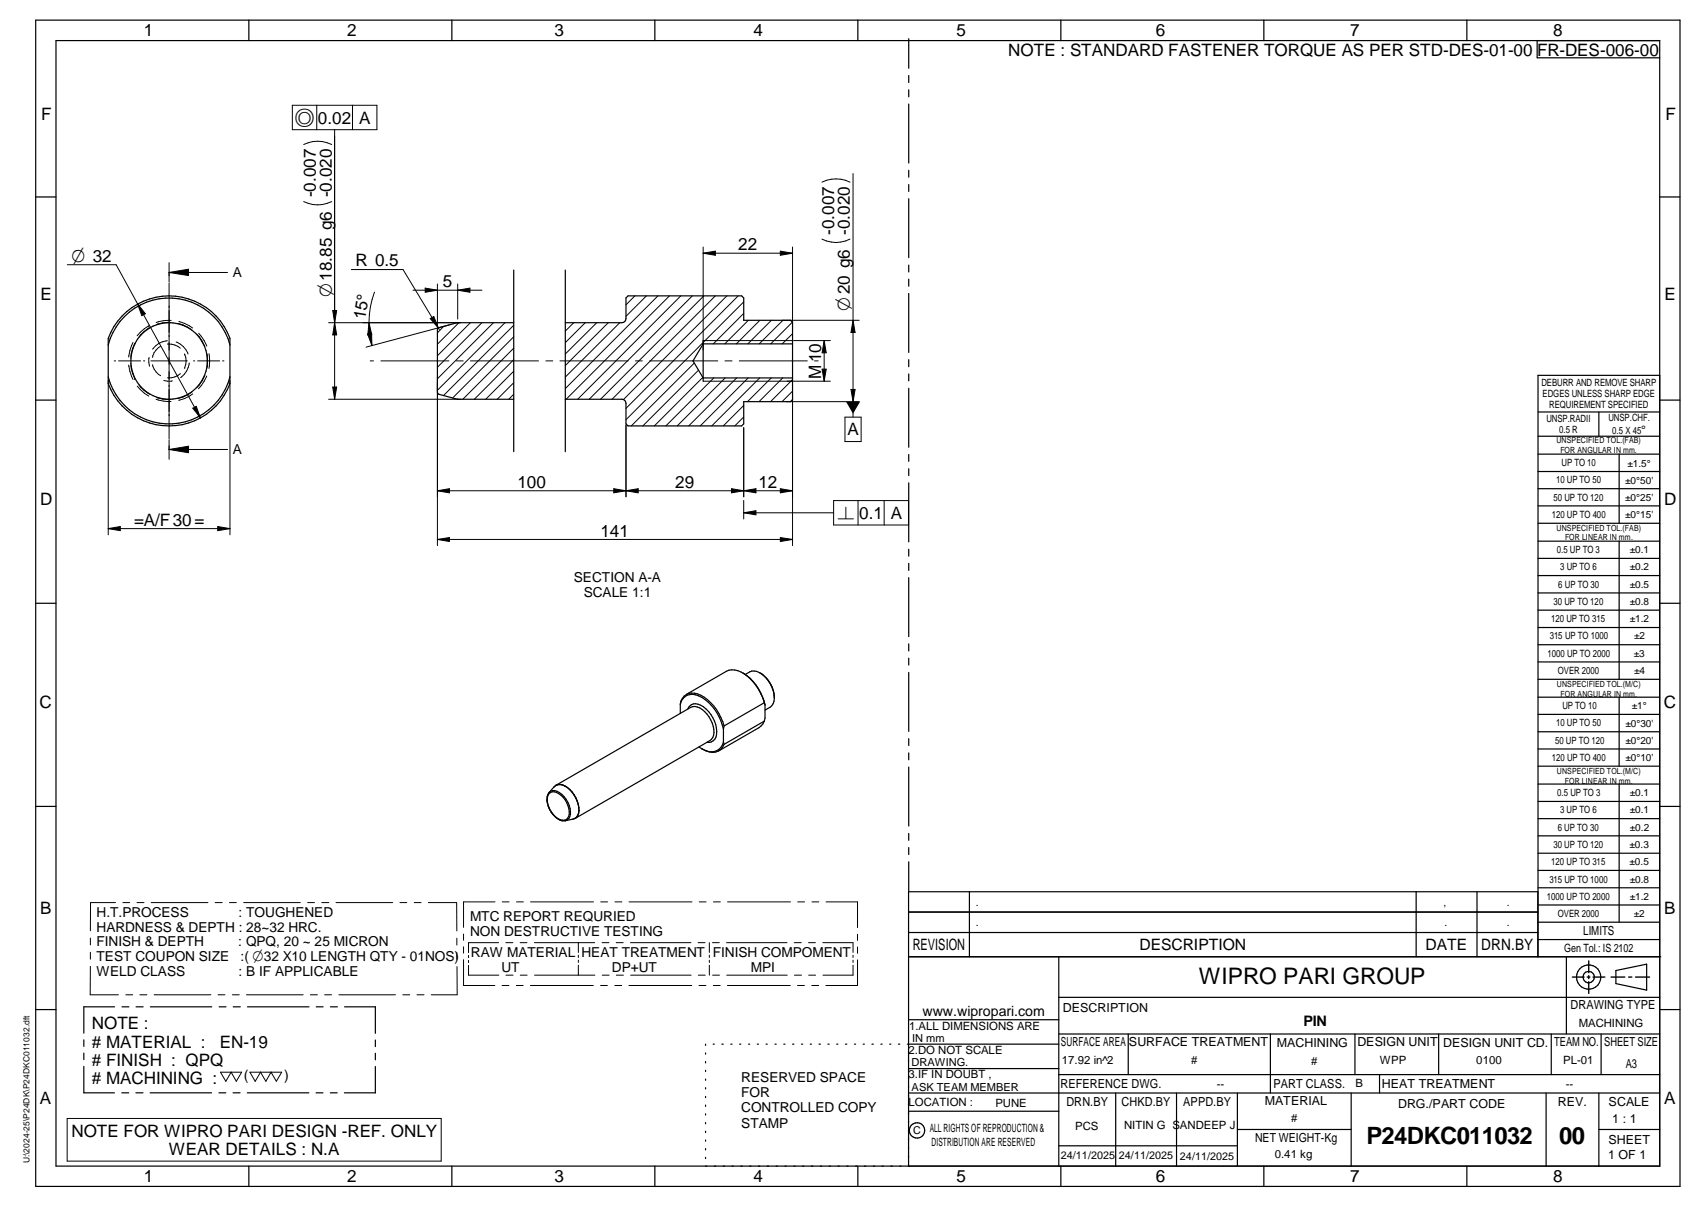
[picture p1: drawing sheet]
<svg xmlns="http://www.w3.org/2000/svg" width="420mm" height="297mm" viewBox="0 0 420 297" stroke-linecap="round" stroke-linejoin="round" font-family="sans-serif">
<g fill="none" stroke="#000" stroke-width=".3">
<path d="M8.8 5h405v287h-405zM13.8 10h395v277h-395zM61.3 5v5M111.3 5v5M161.3 5v5M211.3 5v5M223.8 9.5v7.3M223.8 18.6v1.7M261.3 5v5M311.3 5v5M361.3 5v5M378.6 10v4.2h30.2"/>
<path d="M223.8 22.1v1.7M223.8 25.6v14.5M8.8 48.5h5M223.8 41.9v1.7M223.8 45.4v1.7M223.8 48.9v14.5M408.8 48.5h5M126.5 79.4h-13.9l-4.5 1.2-.4 .5 .1 15.7 .3 .2 4.5 1.3h13.9M126.5 66.5v44.7M139.2 66.5v44.7M139.2 79.4h14a1.01 1.01 0 0 0 1-1v-5.1l.5-.5h28l.5 .5v5.5h11.5l.5 .5v19l-.5 .5h-11.5v5.5l-.5 .5h-28l-.5-.5v-5a1.01 1.01 0 0 0-1-1h-14M223.8 65.2v1.7"/>
<path d="M223.8 68.7v1.7M223.8 72.2v14.5M8.8 98.5h5M26.7 84.9a15.5 15.5 0 0 1 14.9-11.6 15.5 15.5 0 0 1 15 11.6M26.7 84.9v-1.6a16 16 0 0 1 14.9-10.5 16 16 0 0 1 15 10.5v9.5M26.7 84.9v9.5a16 16 0 0 0 14.9 10.4 16 16 0 0 0 15-10.4v-1.6M26.7 92.8a15.5 15.5 0 0 0 14.9 11.5 15.5 15.5 0 0 0 15-11.5M173.2 83.8v10M195.2 84.6h-22l-2.5 4.2 2.5 4.2h22M223.8 88.5v1.8M223.8 92v1.7M223.8 95.5v14.6"/>
<path d="M408.8 92.4h-30v143.1M408.8 98.5h5M223.8 111.8v1.7M223.8 115.4v1.7M223.8 118.8v14.5M378.8 101.4h30M378.8 107.4h30M378.8 111.8h30M378.8 116h30M393.8 101.4v6M398.8 111.8v17M223.8 135.2v1.7"/>
<path d="M223.8 138.6v1.8M378.8 120.3h30M378.8 124.5h30M378.8 128.8h30M378.8 133.2h30M378.8 137.4h30M398.8 133.2v34M8.8 148.5h5M223.8 142.2v14.5M223.8 158.5v1.7M378.8 141.6h30M378.8 145.9h30"/>
<path d="M378.8 150.2h30M378.8 154.4h30M378.8 158.7h30M408.8 148.5h5M167.5 173.3a2.99 2.99 0 0 1 4.5-2.1 11.7 11.7 0 0 1 6.2 8.2M167.5 173.3v2.3M169 170.9l9.9-5.7a4.7 4.7 0 0 1 5.2 1.3l.8 .7a13.5 13.5 0 0 1 3.3 5.7M169 170.9a4.6 4.6 0 0 1 5.2 1.3 12.9 12.9 0 0 1 4.1 6.4M169 170.9a3.1 3.1 0 0 0-1.5 2.4M169.4 174.5a2.1 2.1 0 0 1 3.2-.9 7.6 7.6 0 0 1 3.7 7.8 2.01 2.01 0 0 1-2.2 1.3M178.2 179.4v3.2M178.3 178.6l-.1 .8"/>
<path d="M182.9 165.6a12 12 0 0 1 5.5 7.9M183.5 166a3.2 3.2 0 0 1 4.8 .5 7.5 7.5 0 0 1 2.3 6.1 3 3 0 0 1-2.2 2.2M187.1 165.6a7.2 7.2 0 0 1 3.6 6.1M188.2 177.5l-.3 .6-1 1-9.9 5.7M188.2 172.9l.2 .6M188.2 172.9l-9.9 5.7M188.2 177.5l-9.9 5.7M188.4 173.5v3.2l-.2 .8M223.8 162v1.7M223.8 165.5v14.5M378.8 162.9h30M378.8 167.2h30"/>
<path d="M378.8 171.6h30M378.8 175.8h30M398.8 171.6v17M8.8 198.5h5M135.2 195a4.1 4.1 0 0 0 0 3.9 4.4 4.4 0 0 0 4.1 3.1M135.2 195.3a2.07 2.07 0 0 1 3 .4 5.4 5.4 0 0 1 1.8 5.3 1.66 1.66 0 0 1-2.6 .4 5.5 5.5 0 0 1-2.5-5.7zM137 193.3l-.6 .4M139.1 193.4a2.24 2.24 0 0 0-2.2-.1l33.2-19.2a3.4 3.4 0 0 1 4 1.6 6 6 0 0 1 1.4 5.8l-.6 .7-33.3 19.2M139.7 193.8a8.1 8.1 0 0 1 2.7 4.2M142.4 198a3.9 3.9 0 0 1-.1 2.7M142.4 198a6.2 6.2 0 0 0-4.5-4.9l-1 .2-1.7 1.7a2.18 2.18 0 0 1 3.2 .5 5.6 5.6 0 0 1 1.9 5.5l-.6 .8-.5 .2 2.4-.6M172.8 184.3l.2 .1"/>
<path d="M178.2 182.6a3.1 3.1 0 0 1-4.5 2.1M178.2 182.6l.1 .6M178.3 183.2a3.1 3.1 0 0 1-4.4 1.6l-1.8-1M223.8 181.8v1.7M223.8 185.3v1.7M223.8 188.8v14.5M378.8 180.1h30M378.8 184.3h30M378.8 188.6h30M378.8 193h30M378.8 197.2h30M398.8 193v33.9"/>
<path d="M408.8 198.5h5M142 201.1l-.4 .3M142.3 200.7l-.7 .7M223.8 205.1v1.7M223.8 208.6v1.7M223.8 212.1v7.2M238.7 219.5v16M348.8 219.5v16M363.8 219.5v16M378.8 201.5h30M378.8 205.7h30M378.8 210h30"/>
<path d="M378.8 214.2h30M378.8 218.5h30M223.8 235.5h185.2M223.8 229.5h154.9M223.8 224.5h154.9M260.8 235.5v51.5M378.7 235.5v-16h-154.9v67.5M378.8 222.7h30M378.8 226.9h30M378.8 231.2h30M385.8 235.5v19M398 238.8l7.5-1.5v6.4l-7.5-1.6z"/>
<path d="M8.8 248.5h5M20.6 255.9v1.6M20.6 259.2v1.6M28.2 247.8h-7.6v6.5M30 247.8h1.7M33.5 247.8h1.8M37 247.8h15.1M54 247.8h1.7M57.4 247.8h1.8M60.9 247.8h15.2M77.9 247.8h1.7M81.4 247.8h1.7"/>
<path d="M84.9 247.8h7.5v6.5M92.4 255.9v1.7M92.4 259.2v1.6M173.8 257v.3M173.8 259.1v.3M175.6 257h.3M177.8 257h.3M180 257h.3M182.1 257h.3M184.4 257h.2M186.5 257h.3M188.7 257h.3"/>
<path d="M190.9 257h.3M193 257h.3M195.2 257h.3M197.4 257h.3M199.5 257h.3M201.7 257h.3M203.9 257h.3M206.1 257h.3M208.2 257h.4M210.4 257h.3M212.6 257h.3M214.7 257h.4"/>
<path d="M216.9 257h.3M219.1 257h.3M221.3 257h.3M223.8 251h37M260.8 257h-37.3M260.8 245.4h148M260.8 254.5h148M277.9 254.5v10M312.9 254.5v14.5M333.7 254.5v10M354.3 254.5v10M382 254.5v10"/>
<path d="M394.3 254.5v10M408.8 248.5h5M20.6 262.4v6.5h7.6M30 268.9h1.7M33.5 268.9h1.7M37 268.9h15.1M53.9 268.9h1.7M57.4 268.9h1.7M60.9 268.9h15.2M77.8 268.9h1.7M81.4 268.9h1.6M92.4 262.5v6.4h-7.6"/>
<path d="M173.8 261.2v.4M173.8 263.4v.3M173.8 265.6v.3M173.8 267.7v.3M173.8 269.8v.3M173.8 271.9v.4M173.8 274.1v.3M173.8 276.3v.3M173.8 278.4v.3M223.8 263h37M223.8 273.5h37M260.8 264.5h148"/>
<path d="M274.8 269v18M289.8 269v18M304.7 278h28.1M304.7 269v18M332.8 269v18M339.8 264.5v4.5M380.8 269v18M393.8 269v18M393.8 278h15M408.8 269h-185M61.3 287v5M111.3 287v5"/>
<path d="M161.3 287v5M173.8 280.5v.3M173.8 282.7v.3M173.8 284.8v.3M211.3 287v5M260.8 282h43.9M261.3 287v5M311.3 287v5M361.3 287v5"/>
<circle cx="41.6" cy="88.8" r="9.4"/>
<circle cx="391.3" cy="240.5" r="2.99"/>
<circle cx="391.3" cy="240.5" r="1.4"/>
<circle cx="225.9" cy="278.2" r="1.89"/>
</g>
<g fill="none" stroke="#000" stroke-width=".25">
<path d="M72 25.9h20.8v6h-20.8zM74.8 35.6a7.8 7.8 0 0 1 6.9 0M78 25.9v6M82.4 31.9v66.4M86.8 25.9v6M74.8 49.6a7.8 7.8 0 0 0 6.9 0M202.4 44.8a7.8 7.8 0 0 1 6.9 0M209.3 58.8a7.5 7.5 0 0 1-6.9 0M210.1 42.7v60M16.6 65.2h12l20.7 37.6M33.9 74.8l1.9 2.4-.9 .5zM41.6 64.6v4.8"/>
<path d="M41.6 67.1h14.4M41.6 67.1l4.8-.8v1.5zM41.6 69.7v38.3M42.1 79.4a7.8 7.8 0 0 0-3.5 .5M42.2 78.9a8.5 8.5 0 0 0-3.7 .5M43.9 79.6l1.2 .4 2 1.1M44.1 79.1a9.5 9.5 0 0 1 3.3 1.6M80.9 79.4h32.5M81.9 76.4h1l-.5 3zM82.4 79.4l.5 3h-1zM86.5 66.3h12.8l8.9 14.8M90.9 79.4l.7 3h-1z"/>
<path d="M92.2 71.9a21.8 21.8 0 0 0-.6 13.1M101.7 71.4h17M104.7 70.9l3 .5-3 .5zM105.9 78.4l.9-.5 1.1 2.8zM107.7 69.9v10.3M110.6 80l-20.4 5.4M112.7 71.4l3-.5v1zM112.7 69.9v8.6M113 79.4l-5.3 5.3M115.9 79.4l-8.2 8.1M118.7 79.4l-11 11M121.5 79.4l-13.8 13.8"/>
<path d="M124.4 79.4l-16.7 16.7M141.3 79.4l-2.1 2.1M144.1 79.4l-4.9 4.9M147 79.4l-7.8 7.7M149.8 79.4l-10.6 10.6M152.6 79.4l-13.4 13.4M156.4 72.8l-2.2 2.2M159.2 72.8l-5 5.1M162 72.8l-22.8 22.8M164.9 72.8l-25.5 25.5M167.7 72.8l-25.4 25.5M170.5 72.8l-25.4 25.5"/>
<path d="M173.2 60.8v25.3M173.2 62.3l3-.5v1zM173.2 62.3h22M173.3 72.8l-25.4 25.5M176.2 72.8l-25.5 25.5M179 72.8l-25.5 25.5M181.8 72.8l-27.6 27.7M183.2 74.3l-29 29M183.2 77.1l-7.5 7.5M184.3 78.8l-5.8 5.8M187.1 78.8l-5.8 5.8M190 78.8l-5.8 5.8"/>
<path d="M192.2 61.8l3 .5-3 .5zM192.7 78.8h18.9M192.8 78.8l-5.8 5.8M195.1 79.3l-5.3 5.3M195.2 60.8v20.3M210.1 78.8l.5 3h-1zM26.7 93.6v38M28.1 88.8h.4M29.2 88.8h5.4M31.7 89.8l.3 1.6 .8 2M32.2 89.8l.5 2.1 .5 1.2M32.8 84.3l-.8 1.9-.3 1.7"/>
<path d="M33.2 84.5l-.5 1.2-.5 2.2M33.2 93.2h.1M33.2 84.5h.1M33.8 95l1.7 1.8 1.1 .7M34.2 94.7a7.9 7.9 0 0 0 2.7 2.3M35.3 88.8h.3M36.6 80.2l-1.1 .7-1.7 1.7M36.6 80.2h.1M36.7 88l-.1 1.2 .2 .9M36.9 80.6a8.3 8.3 0 0 0-2.7 2.4M37.2 88.8h8.9M37.6 89.7a3.8 3.8 0 0 0 2 2.8"/>
<path d="M38.4 98.3l1.9 .4 1.8 .1M38.6 97.8a7.6 7.6 0 0 0 3.5 .5M39.5 85.3a3.8 3.8 0 0 0-1.9 2.7M40.3 93.6l1 .2 1.1-.1M41.2 84.7a4.4 4.4 0 0 1 3.2 1M41.2 83.9a4.9 4.9 0 0 0-3.6 2M43.4 84.2a4.9 4.9 0 0 1 2.9 2.9M44.4 91.9a4.1 4.1 0 0 1-3.1 1.1M45.5 87.1h.1M45.5 90.5h.1M45.5 87.2a4.2 4.2 0 0 1 0 3.3M46.6 89.3a4.9 4.9 0 0 1-2.1 3.6"/>
<path d="M47.1 96.6l-2 1.1-1.2 .3M47.4 96.9a8.1 8.1 0 0 1-3.4 1.6M47.7 88.8h.3M48.5 82.3l1.3 1.7 .7 1.3M48.7 88.8h5.4M48.9 82a9.4 9.4 0 0 1 2 3.2M50.5 92.4l-.7 1.3-1.3 1.6M50.9 92.5l-.6 1.3-1.4 1.9M51 87l.1 1.8-.1 1.8M51.5 87l.1 1.8-.1 1.9M54.8 88.8h.3M56.6 93.6v38"/>
<path d="M80.9 98.3h32.6M81.9 95.2h1l-.5 3.1zM90.5 82.2l1-.2 .1 3zM91.2 88.8h.8M93.8 88.8h16.8M107.7 92.8v41.5M109.3 80.3l-1.6 1.6M112.3 88.8h1.8M115.9 88.8h16.7M126.5 80.1l-17.2 17.2M126.5 82.9l-15 15M126.5 85.7l-12.5 12.6"/>
<path d="M126.5 88.5l-9.7 9.8M126.5 91.4l-6.9 6.9M126.5 94.2l-4 4.1M126.5 97l-1.2 1.3M134.4 88.8h1.7M137.9 88.8h16.8M156.5 88.8h1.7M160 88.8h16.8M171 89.4l-15.5 15.4M172 91.1l-13.7 13.7M173.1 92.9l-11.9 11.9M173.2 83.8h22"/>
<path d="M175.8 93l-11.8 11.8M178.6 88.8h1.7M178.6 93l-11.8 11.8M181.4 93l-11.8 11.8M182.1 88.8h16.7M183.2 99.8l-5.1 5M184.3 93l-11.8 11.8M187.1 93l-11.8 11.8M189.9 93l-5.8 5.8M192.8 93l-5.9 5.8M193.6 98.8h18M195.2 97.1v37.2"/>
<path d="M195.2 96.3l-2.6 2.5M195.2 93.4l-5.4 5.4M195.2 82.1l-2.6 2.5M195.4 83.8h9.1M200.6 88.8h.9M202.5 90.8h1l-.5 3zM203 83.8v10M203 83.8l.5 3h-1zM204.5 93.8h-31.3M209.6 95.8h1l-.5 3zM41.6 108.2v4.8M41.6 110.6l4.8-.8v1.6z"/>
<path d="M41.6 110.6h14.4M47.5 100.5l.8-.5 1 2.8zM154.2 104.6v17.7M183.2 105.2v17.1M183.2 102.6l-2.2 2.2M208.1 102.7h4v6h-4zM26.7 130.1h29.9M26.7 130.1l2.9-.5v1zM53.6 129.6l3 .5-3 .5zM107.7 120.8h87.5M107.7 120.8l3-.5v1zM107.7 132.8l3-.5v1z"/>
<path d="M107.7 132.8h87.5M151.2 120.3l6 1v-1l-6 1zM180.2 120.3l6 1v-1l-6 1zM183.2 123.1v4.6M183.2 126.2h22.1M183.2 126.2l3-.5v1zM192.2 120.3l3 .5-3 .5zM192.2 132.3l3 .5-3 .5zM205.3 123.2h18.5v6h-18.5zM211.3 123.2v6M217.8 123.2v6M22.3 230.8v1.7"/>
<path d="M22.3 234.4v1.7M22.3 237.8l-.1 7h7M28.4 222.1h-6.1v7M30.3 222.1h1.7M33.7 222.1h1.8M37.2 222.1h14M53 222.1h1.7M56.5 222.1h1.7M60 222.1h13.9M75.8 222.1h1.7M79.2 222.1h1.8M82.8 222.1h13.9"/>
<path d="M98.5 222.1h1.7M102 222.1h1.7M105.5 222.1h7v7M112.5 230.9v1.7M112.5 234.4v1.7M112.6 237.9v6.9h-6.4M114.2 229.9v1.5M114.2 233v1.6M114.2 236.2v6.3h7.7M115.4 237.6v2.4h7.4M115.4 235.1v.6M115.4 236.3v.6"/>
<path d="M121.9 222h-7.7v6.2M122.8 232h-7.4v2.4M123.7 222h1.7M124.6 232h1.7M124.6 240h1.8M127.2 222h1.7M128.1 232h1.7M128.1 240h1.7M130.7 222h15.5M131.6 232h14.9M131.6 240h14.9M142.4 232v2.4"/>
<path d="M142.4 235.1v.5M142.4 236.3v.6M142.4 237.5v2.5M147.9 222h1.7M148.3 232h1.7M148.3 240h1.7M151.5 222h1.7M151.8 232h1.7M151.8 240h1.7M154.9 222h15.5M155.3 232h14.9M155.3 240h14.9"/>
<path d="M171.9 232h1.7M172 240h1.7M172.2 222h1.7M174.7 232v2.4M174.7 235.1v.5M174.7 236.3v.6M174.7 237.5v2.5M175.5 232h1.7M175.5 240h1.7M175.7 222h1.7M178.9 232h14.9M179 240h14.9"/>
<path d="M179.2 222h15.5M195.6 232h1.7M195.7 240h1.7M196.5 222h1.7M199.1 232h1.7M199.2 240h1.7M200 222h1.7M202.6 232h7.5v2.4M203.4 222h7.8v6.3M210.1 235.1v.5M210.1 236.3v.6M210.1 237.5v2.5h-7.4"/>
<path d="M211.2 229.9v1.5M211.2 233v1.6M211.2 236.2v6.3h-7.8M31 244.8h1.7M34.4 244.8h1.8M38 244.8h13.9M53.7 244.8h1.7M57.2 244.8h1.7M60.7 244.8h14M76.4 244.8h1.8M80 244.8h1.6M83.5 244.8h13.9"/>
<path d="M99.2 244.8h1.7M102.7 244.8h1.7M123.6 242.5h1.7M127.2 242.5h1.7M130.6 242.5h15.5M147.9 242.5h1.7M151.4 242.5h1.7M154.9 242.5h15.5M172.2 242.5h1.7M175.7 242.5h1.7M179.1 242.5h15.5M196.4 242.5h1.7"/>
<path d="M199.9 242.5h1.7M16.5 275.3h92.2v10.5h-92.2zM54.3 263.9h5.2l-1.3 2.2-1.3-2.2-1.3 2.2zM61.5 263.9h7.9l-1.3 2.2-1.4-2.2-1.2 2.2-1.3-2.2-1.3 2.2z"/>
</g>
<path d="M391.3 236.5v2.9M387.3 240.5h2.8M390.9 240.5h.7M391.3 240.1v.7M391.3 241.6v2.9M392.3 240.5h3M396.8 240.5h3.4M401.1 240.5h.8M402.8 240.5h3.5" fill="none" stroke="#000" stroke-width=".34"/>
<g fill="#000">
<path d="M33.9 74.8l1.9 2.4-.9 .5zM41.6 67.1l4.8-.8v1.5zM81.9 76.4h1l-.5 3zM104.7 70.9l3 .5-3 .5zM105.9 78.4l.9-.5 1.1 2.8zM112.7 71.4l3-.5v1zM173.2 62.3l3-.5v1zM192.2 61.8l3 .5-3 .5zM47.5 100.5l.8-.5 1 2.8zM81.9 95.2h1l-.5 3.1zM82.4 79.4l.5 3h-1zM90.9 79.4l.7 3h-1z"/>
<path d="M90.5 82.2l1-.2 .1 3zM202.5 90.8h1l-.5 3zM203 83.8l.5 3h-1zM209.6 95.8h1l-.5 3zM210.1 78.8l.5 3h-1zM208.4 98.8h3.4l-1.7 3zM41.6 110.6l4.8-.8v1.6zM26.7 130.1l2.9-.5v1zM53.6 129.6l3 .5-3 .5zM107.7 120.8l3-.5v1zM107.7 132.8l3-.5v1zM151.2 120.3l3 .5-3 .5z"/>
<path d="M154.2 120.8l3-.5v1zM180.2 120.3l3 .5-3 .5zM183.2 120.8l3-.5v1zM183.2 126.2l3-.5v1zM192.2 120.3l3 .5-3 .5zM192.2 132.3l3 .5-3 .5z"/>
</g>
<g font-size="5.9">
<text x="336.5" y="281.6">P24DKC011032</text>
<text x="384" y="281.6">00</text>
</g>
<text font-size="5.6" x="295.3" y="242.2">WIPRO PARI GROUP</text>
<g font-size="4.6">
<text x="72.6" y="30.4">a</text>
<text x="17.6" y="64.4">O 32</text>
<text x="81.7" y="73.1" transform="rotate(-90 81.7 73.1)">O18.85 g6</text>
<text x="209.3" y="76.5" transform="rotate(-90 209.3 76.5)">O20 g6</text>
<text x="206.2" y="127.7">n</text>
</g>
<g font-size="4.2">
<text x="35.4" y="9">1</text>
<text x="85.5" y="8.9">2</text>
<text x="136.6" y="9">3</text>
<text x="185.6" y="9">4</text>
<text x="235.6" y="9">5</text>
<text x="284.6" y="8.8">6</text>
<text x="332.6" y="9">7</text>
<text x="382.6" y="9">8</text>
<text x="248.3" y="13.8">NOTE : STANDARD FASTENER TORQUE AS PER STD-DES-01-00 FR-DES-006-00</text>
<text x="10.1" y="29.6">F</text>
<text x="410.2" y="29.6">F</text>
<text x="78.3" y="30.4">0.02 A</text>
<text x="77.8" y="48.6" transform="rotate(-90 77.8 48.6)">-0.007</text>
<text x="81.7" y="48.6" transform="rotate(-90 81.7 48.6)">-0.020</text>
<text x="205.4" y="57.8" transform="rotate(-90 205.4 57.8)">-0.007</text>
<text x="209.3" y="57.8" transform="rotate(-90 209.3 57.8)">-0.020</text>
<text x="87.5" y="65.6">R 0.5</text>
<text x="181.8" y="61.6">22</text>
<text x="109" y="70.7">5</text>
<text x="9.9" y="73.9">E</text>
<text x="409.9" y="73.9">E</text>
<text x="89.9" y="78.8" transform="rotate(-80 89.9 78.8)">15°</text>
<text x="202.2" y="93.2" transform="rotate(-90 202.2 93.2)">M10</text>
<text x="208.7" y="107.1">A</text>
<text x="9.9" y="124.2">D</text>
<text x="127.4" y="120">100</text>
<text x="166.3" y="120">29</text>
<text x="186.8" y="120">12</text>
<text x="409.9" y="124.2">D</text>
<text x="33" y="129.3">=A/F30=</text>
<text x="211.6" y="127.7">0.1 A</text>
<text x="147.9" y="132">141</text>
<text x="9.7" y="174.3">C</text>
<text x="409.7" y="174.3">C</text>
<text x="9.9" y="225">B</text>
<text x="409.8" y="225">B</text>
<text x="22.6" y="253.3">NOTE :</text>
<text x="22.6" y="257.8"># MATERIAL :</text>
<text x="54.2" y="257.8">EN-19</text>
<text x="22.6" y="262.3"># FINISH : QPQ</text>
<text x="22.6" y="266.8"># MACHINING :</text>
<text x="9.8" y="271.7">A</text>
<text x="409.8" y="271.7">A</text>
<text x="17.6" y="279.7">NOTE FOR WIPRO PARI DESIGN -REF. ONLY</text>
<text x="41.6" y="284.2">WEAR DETAILS : N.A</text>
<text x="35.4" y="291">1</text>
<text x="85.5" y="290.9">2</text>
<text x="136.6" y="291">3</text>
<text x="185.6" y="291">4</text>
<text x="235.6" y="291">5</text>
<text x="284.6" y="290.8">6</text>
<text x="332.6" y="291">7</text>
<text x="382.6" y="291">8</text>
</g>
<g font-size="3.9">
<text x="224.8" y="233.8">REVISION</text>
<text x="280.7" y="233.8">DESCRIPTION</text>
<text x="351.1" y="233.8">DATE</text>
<text x="364.8" y="233.8">DRN.BY</text>
</g>
<text font-size="3.6" x="321" y="252.6">PIN</text>
<g font-size="3.5">
<text x="227.2" y="250">www.wipropari.com</text>
<text x="60.1" y="265.8">(</text>
<text x="70" y="265.8">)</text>
</g>
<g font-size="3.4">
<text x="57.3" y="68.2">A</text>
<text x="57.3" y="111.8">A</text>
<text x="141.3" y="143.3">SECTION A-A</text>
<text x="143.8" y="146.9">SCALE 1:1</text>
<text x="23.8" y="225.7">H.T.PROCESS</text>
<text x="58.7" y="225.7">: TOUGHENED</text>
<text x="115.8" y="226.7">MTC REPORT REQURIED</text>
<text x="23.8" y="229.3">HARDNESS &amp; DEPTH : 28~32 HRC.</text>
<text x="23.8" y="232.9">FINISH &amp; DEPTH</text>
<text x="58.7" y="232.9">: QPQ, 20 ~ 25 MICRON</text>
<text x="115.8" y="230.3">NON DESTRUCTIVE TESTING</text>
<text x="23.8" y="236.5">TEST COUPON SIZE</text>
<text x="59.3" y="236.5">:( O32 X10 LENGTH QTY - 01NOS)</text>
<text x="116" y="235.6">RAW MATERIAL HEAT TREATMENT FINISH COMPOMENT</text>
<text x="123.5" y="239.2">UT</text>
<text x="150.7" y="239.2">DP+UT</text>
<text x="184.9" y="239.2">MPI</text>
<text x="23.8" y="240.1">WELD CLASS</text>
<text x="58.8" y="240.1">: B IF APPLICABLE</text>
<text x="182.6" y="266.2">RESERVED SPACE</text>
<text x="182.6" y="270">FOR</text>
<text x="182.6" y="273.7">CONTROLLED COPY</text>
<text x="182.6" y="277.5">STAMP</text>
</g>
<g font-size="3.1">
<text x="389.9" y="230.2">LIMITS</text>
<text x="261.8" y="249">DESCRIPTION</text>
<text x="386.8" y="248.4">DRAWING TYPE</text>
<text x="261.3" y="257.5">SURFACE AREA</text>
<text x="278" y="257.5">SURFACE TREATMENT</text>
<text x="314.5" y="257.6">MACHINING</text>
<text x="334.3" y="257.5">DESIGN UNIT</text>
<text x="355.4" y="257.6">DESIGN UNIT CD.</text>
<text x="382.8" y="257.3">TEAM NO.</text>
<text x="395.1" y="257.4">SHEET SIZE</text>
<text x="400.4" y="262.8">A3</text>
<text x="261.2" y="267.8">REFERENCE DWG.</text>
<text x="313.6" y="267.7">PART CLASS.</text>
<text x="340.3" y="267.7">HEAT TREATMENT</text>
<text x="262.6" y="272.2">DRN.BY</text>
<text x="276.2" y="272.1">CHKD.BY</text>
<text x="291.4" y="272.2">APPD.BY</text>
<text x="311.5" y="272">MATERIAL</text>
<text x="344.3" y="272.6">DRG./PART CODE</text>
<text x="383.7" y="272.2">REV.</text>
<text x="396.2" y="272.3">SCALE</text>
<text x="309.1" y="280.9">NET WEIGHT-Kg</text>
<text x="396.1" y="281.4">SHEET</text>
<text x="397.1" y="276.4">1 : 1</text>
<text x="396.1" y="285.3">1 OF 1</text>
</g>
<text font-size="3" x="404.2" y="106.8">°</text>
<g font-size="2.8">
<text x="385.2" y="234.4">Gen Tol.: IS 2102</text>
<text x="223.9" y="253.4">1.ALL DIMENSIONS ARE</text>
<text x="388.8" y="252.7">MACHINING</text>
<text x="223.8" y="259.3">2.DO NOT SCALE</text>
<text x="261.5" y="261.9">17.92 in^2</text>
<text x="293.4" y="261.9">#</text>
<text x="322.9" y="262">#</text>
<text x="339.8" y="262">WPP</text>
<text x="363.6" y="261.8">0100</text>
<text x="385" y="261.8">PL-01</text>
<text x="223.8" y="265.4">3.IF IN DOUBT ,</text>
<text x="299.7" y="267.7">--</text>
<text x="333.8" y="267.5">B</text>
<text x="385.6" y="267.6">--</text>
<text x="223.8" y="272.2">LOCATION :</text>
<text x="245.1" y="272.4">PUNE</text>
<text x="229" y="278.7">ALL RIGHTS OF REPRODUCTION &amp;</text>
<text x="264.8" y="278">PCS</text>
<text x="276.8" y="277.7">NITIN G SANDEEP J</text>
<text x="318" y="276">#</text>
<text x="229.4" y="282.1">DISTRIBUTION ARE RESERVED</text>
<text x="314" y="285">0.41 kg</text>
</g>
<g font-size="2.7">
<text x="224.7" y="256.4">IN mm</text>
<text x="224.5" y="262.4">DRAWING.</text>
<text x="224.5" y="268.4">ASK TEAM MEMBER</text>
<text x="224.9" y="279.2">C</text>
<text x="261.3" y="285.2">24/11/2025</text>
<text x="275.6" y="285.2">24/11/2025</text>
<text x="290.6" y="285.4">24/11/2025</text>
</g>
<g font-size="2.5">
<text x="379.6" y="95">DEBURR AND REMOVE SHARP</text>
<text x="379.9" y="97.7">EDGES UNLESS SHARP EDGE</text>
<text x="381.5" y="100.5">REQUIREMENT SPECIFIED</text>
<text x="380.9" y="103.8">UNSP.RADII</text>
<text x="384" y="106.6">0.5 R</text>
<text x="396.1" y="103.6">UNSP.CHF.</text>
<text x="397.1" y="106.8">0.5 X 45</text>
<text x="383.2" y="119">10 UP TO 50</text>
<text x="384.6" y="114.7">UP TO 10</text>
<text x="400.3" y="119">±0°50'</text>
<text x="400.8" y="114.8">±1.5°</text>
<text x="382.6" y="123.2">50 UP TO 120</text>
<text x="400.3" y="123.2">±0°25'</text>
<text x="382.2" y="127.4">120 UP TO 400</text>
<text x="400.3" y="127.4">±0°15'</text>
<text x="383.4" y="136.1">0.5 UP TO 3</text>
<text x="401.4" y="136.1">±0.1</text>
<text x="384.2" y="140.4">3 UP TO 6</text>
<text x="401.4" y="140.3">±0.2</text>
<text x="382.6" y="148.8">30 UP TO 120</text>
<text x="383.8" y="144.6">6 UP TO 30</text>
<text x="401.4" y="148.9">±0.8</text>
<text x="401.4" y="144.7">±0.5</text>
<text x="382" y="153.1">120 UP TO 315</text>
<text x="401.4" y="153.1">±1.2</text>
<text x="381.2" y="161.6">1000 UP TO 2000</text>
<text x="381.7" y="157.4">315 UP TO 1000</text>
<text x="402.4" y="161.6">±3</text>
<text x="402.5" y="157.4">±2</text>
<text x="383.7" y="165.9">OVER 2000</text>
<text x="402.5" y="165.9">±4</text>
<text x="383.2" y="178.8">10 UP TO 50</text>
<text x="384.8" y="174.5">UP TO 10</text>
<text x="400.3" y="178.8">±0°30'</text>
<text x="401.9" y="174.6">±1°</text>
<text x="383" y="183">50 UP TO 120</text>
<text x="400.3" y="183.1">±0°20'</text>
<text x="382.2" y="187.3">120 UP TO 400</text>
<text x="400.3" y="187.3">±0°10'</text>
<text x="383.5" y="195.9">0.5 UP TO 3</text>
<text x="401.4" y="196">±0.1</text>
<text x="384.2" y="200.1">3 UP TO 6</text>
<text x="401.4" y="200.2">±0.1</text>
<text x="382.6" y="208.7">30 UP TO 120</text>
<text x="383.7" y="204.4">6 UP TO 30</text>
<text x="401.4" y="208.7">±0.3</text>
<text x="401.4" y="204.4">±0.2</text>
<text x="382" y="213">120 UP TO 315</text>
<text x="401.4" y="212.9">±0.5</text>
<text x="381" y="221.4">1000 UP TO 2000</text>
<text x="381.6" y="217.2">315 UP TO 1000</text>
<text x="401.4" y="221.4">±1.2</text>
<text x="401.4" y="217.2">±0.8</text>
<text x="240.4" y="222.8">.</text>
<text x="240.4" y="228">.</text>
<text x="355.5" y="223">,</text>
<text x="355.7" y="228">.</text>
<text x="371.1" y="227.8">.</text>
<text x="371.1" y="222.9">.</text>
<text x="383.7" y="225.7">OVER 2000</text>
<text x="402.4" y="225.7">±2</text>
</g>
<g font-size="2.1">
<text x="383.3" y="109.1">UNSPECIFIED TOL.(FAB)</text>
<text x="384.3" y="111.4">FOR ANGULAR IN mm.</text>
<text x="383.4" y="130.6">UNSPECIFIED TOL.(FAB)</text>
<text x="385.4" y="133">FOR LINEAR IN mm.</text>
<text x="383.4" y="169">UNSPECIFIED TOL.(M/C)</text>
<text x="384.3" y="171.4">FOR ANGULAR IN mm.</text>
<text x="383.4" y="190.5">UNSPECIFIED TOL.(M/C)</text>
<text x="385.4" y="192.8">FOR LINEAR IN mm.</text>
<text x="7.2" y="286.3" transform="rotate(-90 7.2 286.3)">U:\2024-25\P24DK\P24DKC011032.dft</text>
</g>
</svg>
